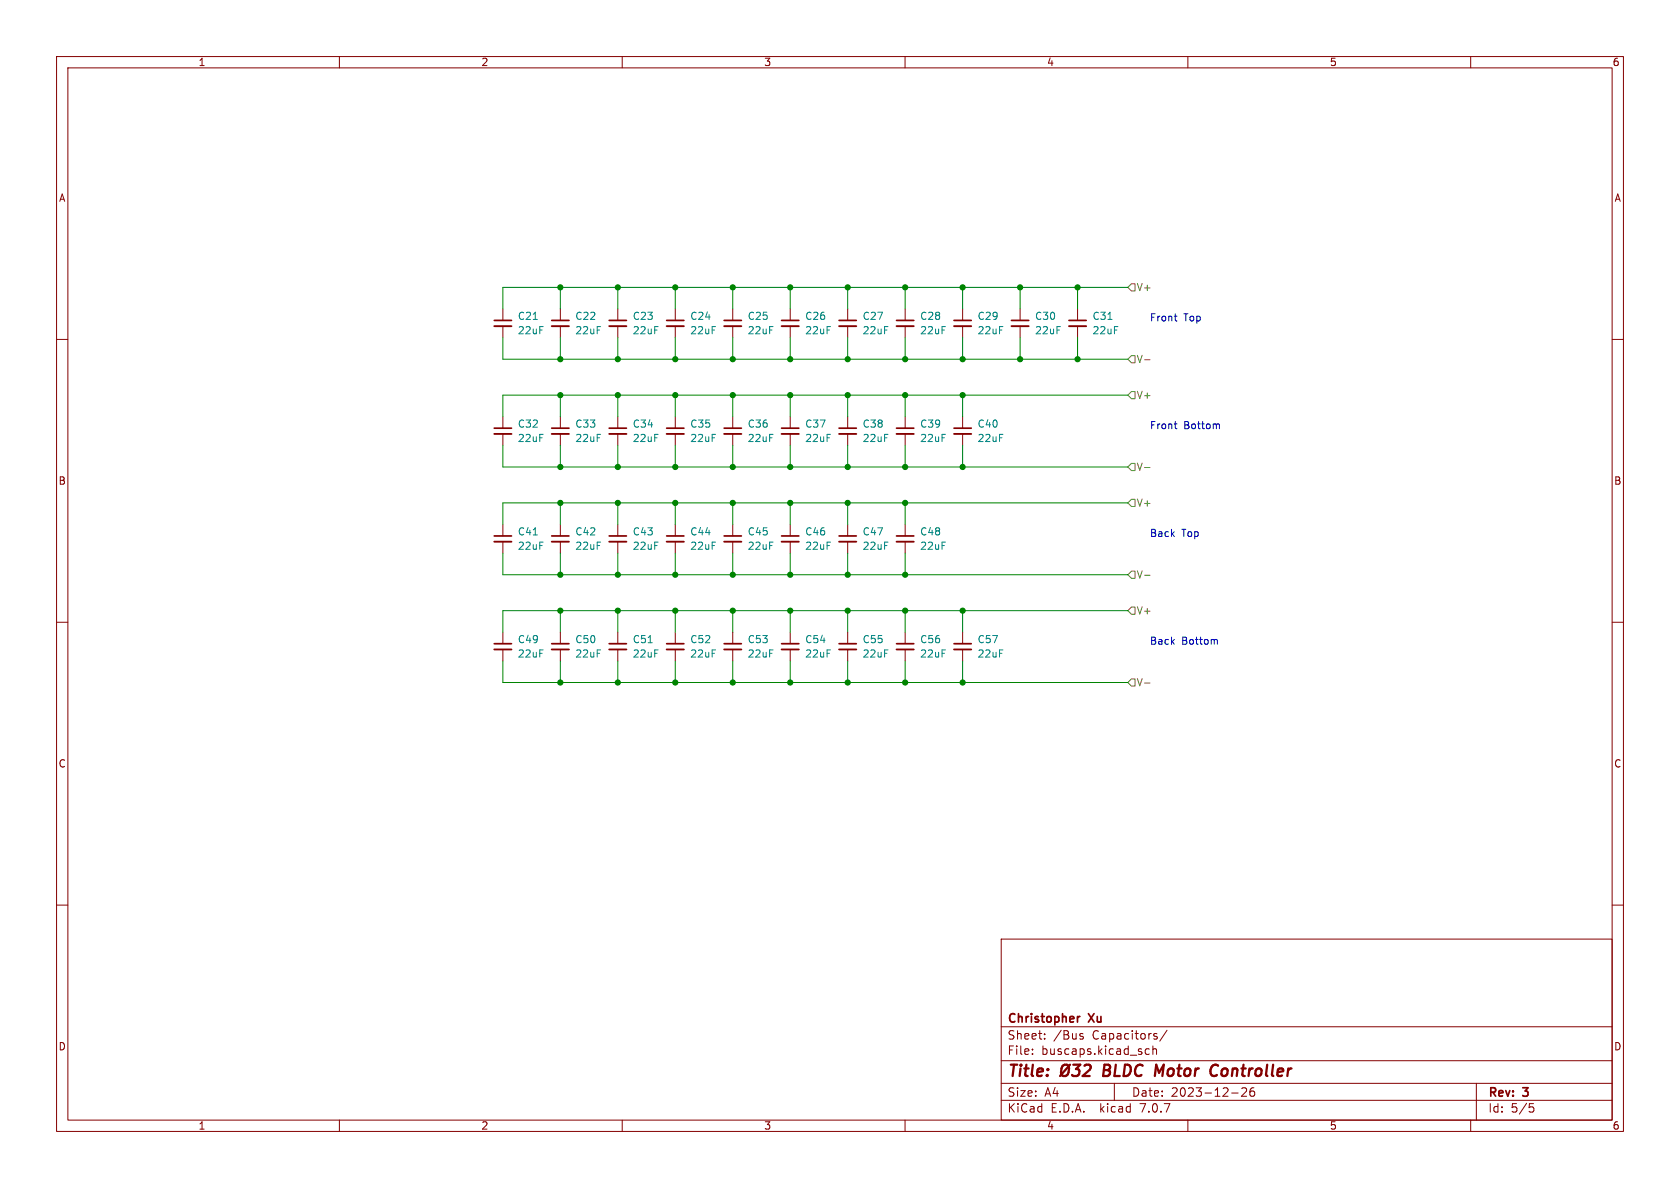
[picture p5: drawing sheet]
<svg xmlns="http://www.w3.org/2000/svg" width="297mm" height="210mm" viewBox="0 0 297 210" stroke-linecap="round" stroke-linejoin="round" font-family="sans-serif">
<g fill="none" stroke="#840000" stroke-width=".18">
<path d="M10 10h277v190h-277zM12 12h273v186h-273zM60 10v2M110 10v2M160 10v2M210 10v2M260 10v2M10 60h2M88.9 54.6v2M88.9 57.7v2M99.1 54.6v2M99.1 57.7v2"/>
<path d="M109.2 54.6v2M109.2 57.7v2M119.4 54.6v2M119.4 57.7v2M129.5 54.6v2M129.5 57.7v2M139.7 54.6v2M139.7 57.7v2M149.9 54.6v2M149.9 57.7v2M160 54.6v2M160 57.7v2"/>
<path d="M170.2 54.6v2M170.2 57.7v2M180.3 54.6v2M180.3 57.7v2M190.5 54.6v2M190.5 57.7v2M285 60h2M88.9 73.7v2M88.9 76.7v2M99.1 73.7v2M99.1 76.7v2M109.2 73.7v2"/>
<path d="M109.2 76.7v2M119.4 73.7v2M119.4 76.7v2M129.5 73.7v2M129.5 76.7v2M139.7 73.7v2M139.7 76.7v2M149.9 73.7v2M149.9 76.7v2M160 73.7v2M160 76.7v2M170.2 73.7v2"/>
<path d="M170.2 76.7v2M88.9 92.7v2M88.9 95.8v2M99.1 92.7v2M99.1 95.8v2M109.2 92.7v2M109.2 95.8v2M119.4 92.7v2M119.4 95.8v2M129.5 92.7v2M129.5 95.8v2M139.7 92.7v2"/>
<path d="M139.7 95.8v2M149.9 92.7v2M149.9 95.8v2M160 92.7v2M160 95.8v2M10 110h2M88.9 111.8v2M88.9 114.8v2M99.1 111.8v2M99.1 114.8v2M109.2 111.8v2M109.2 114.8v2"/>
<path d="M119.4 111.8v2M119.4 114.8v2M129.5 111.8v2M129.5 114.8v2M139.7 111.8v2M139.7 114.8v2M149.9 111.8v2M149.9 114.8v2M160 111.8v2M160 114.8v2M170.2 111.8v2M170.2 114.8v2"/>
<path d="M285 110h2M10 160h2M285 160h2M177 166h108v32h-108zM60 198v2M110 198v2M160 198v2M177 194.5h108M177 191.5h108M177 187.5h108M177 181.5h108M182.5 186.3v.1"/>
<path d="M182.5 185.5v.1M184.7 183.6v.1M184.7 182.8v.1M191 183.1l.3 .1 .2 .2v.2l-.5 .1M191 182.8h.5M197 191.5v3M203.2 185.5l-.5-.1-.2 .3v.4l.1 .2h.6M203.8 185.5l.2-.1 .4 .1 .1 .9M203.8 184.9v1.5M204.4 183.2l.2 .2-.2 .3M204.4 182.7l.1 .1M206.3 182.1l-1.3 2"/>
<path d="M210 198v2M217.7 193.2h1.2M219.5 192.4l.6-.1 .2 .1 .1 .3-.9 1.1h.9M221.7 192.3a.59 .59 0 0 0-.7 .6v.6l.1 .2 .4 .1 .2-.1 .1-.5-.1-.3h-.5l-.2 .3M260 198v2M261 191.5v6.5M270.4 195.1h.7M270.5 195.7h.4l.3 .3-.2 .5-.5 .1"/>
</g>
<path d="M187.8 188.5a.69 .69 0 0 1 1.1 0 1.47 1.47 0 0 1-.6 1.7l-.5-.1a1.5 1.5 0 0 1 0-1.6zM189.2 188.2l-1.8 2M189.7 188.2h1.3l-.8 .8h.3l.3 .2v.2l-.1 .6-.4 .2h-.5l-.3-.2M191.7 188.4l.3-.2h.5a.45 .45 0 0 1 .3 .6l-.1 .3-1.3 1.1h1.2M195.3 188.2l-.3 2h.8M204.4 188.2l.5 1.4 .8-1.4M214.8 188.2l.5 .2M215.1 190l-.4 .2" fill="none" stroke="#840000" stroke-width=".4"/>
<g fill="none" stroke="#840000" stroke-width=".3">
<path d="M87.4 56.6h3M97.5 56.6h3.1M107.7 56.6h3M117.9 56.6h3M128 56.6h3.1M138.2 56.6h3M148.3 56.6h3.1M158.5 56.6h3M168.7 56.6h3M178.8 56.6h3.1M189 56.6h3M87.4 75.7h3"/>
<path d="M97.5 75.7h3.1M107.7 75.7h3M117.9 75.7h3M128 75.7h3.1M138.2 75.7h3M148.3 75.7h3.1M158.5 75.7h3M168.7 75.7h3M87.4 94.7h3M97.5 94.7h3.1M107.7 94.7h3M117.9 94.7h3"/>
<path d="M128 94.7h3.1M138.2 94.7h3M148.3 94.7h3.1M158.5 94.7h3M87.4 113.8h3M97.5 113.8h3.1M107.7 113.8h3M117.9 113.8h3M128 113.8h3.1M138.2 113.8h3M148.3 113.8h3.1M158.5 113.8h3"/>
<path d="M168.7 113.8h3M190.9 179.7l-.3 .1-.1 .2"/>
</g>
<g fill="none" stroke="#840000" stroke-width=".33">
<path d="M87.4 57.7h3M97.5 57.7h3.1M107.7 57.7h3M117.9 57.7h3M128 57.7h3.1M138.2 57.7h3M148.3 57.7h3.1M158.5 57.7h3M168.7 57.7h3M178.8 57.7h3.1M189 57.7h3M87.4 76.7h3"/>
<path d="M97.5 76.7h3.1M107.7 76.7h3M117.9 76.7h3M128 76.7h3.1M138.2 76.7h3M148.3 76.7h3.1M158.5 76.7h3M168.7 76.7h3M87.4 95.8h3M97.5 95.8h3.1M107.7 95.8h3M117.9 95.8h3"/>
<path d="M128 95.8h3.1M138.2 95.8h3M148.3 95.8h3.1M158.5 95.8h3M87.4 114.8h3M97.5 114.8h3.1M107.7 114.8h3M117.9 114.8h3M128 114.8h3.1M138.2 114.8h3M148.3 114.8h3.1M158.5 114.8h3"/>
<path d="M168.7 114.8h3"/>
</g>
<path d="M94.3 56.5h.7M195.9 56.5h.7M94.3 94.6h.7M114.6 113.6h.7" fill="none" stroke="#008484" stroke-width=".18"/>
<path d="M200 50.2h.7v1.2h-.7l-.6-.6zM200 62.9h.7v1.2h-.7l-.6-.6zM200 69.2h.7v1.3h-.7l-.6-.6zM202.3 63.6h1M200 88.3h.7v1.2h-.7l-.6-.6zM200 81.9h.7v1.3h-.7l-.6-.6zM202.3 82.6h1M200 107.3h.7v1.3h-.7l-.6-.6zM200 101h.7v1.2h-.7l-.6-.6zM202.3 101.7h1M200 120h.7v1.3h-.7l-.6-.6zM202.3 120.7h1" fill="none" stroke="#848400" stroke-width=".18"/>
<path d="M207.6 55.9h.5M207.8 56.7h.3M207.6 74.9h.5M207.8 75.7l.3 .1M215.2 74.9l.4 .2v.7M214.9 113l.3 .2v.7" fill="none" stroke="#0000c2" stroke-width=".18"/>
<g fill="none" stroke="#008400" stroke-width=".18">
<path d="M88.9 59.7v3.8h110.5M99.1 50.8v3.8M99.1 59.7v3.8M109.2 50.8v3.8M109.2 59.7v3.8M119.4 50.8v3.8M119.4 59.7v3.8M129.5 50.8v3.8M129.5 59.7v3.8M139.7 50.8v3.8M139.7 59.7v3.8M149.9 50.8v3.8"/>
<path d="M149.9 59.7v3.8M160 50.8v3.8M160 59.7v3.8M170.2 50.8v3.8M170.2 59.7v3.8M180.3 50.8v3.8M180.3 59.7v3.8M190.5 50.8v3.8M190.5 59.7v3.8M199.4 50.8h-110.5v3.8M88.9 78.7v3.9h110.5M99.1 69.9v3.8"/>
<path d="M99.1 78.7v3.9M109.2 69.9v3.8M109.2 78.7v3.9M119.4 69.9v3.8M119.4 78.7v3.9M129.5 69.9v3.8M129.5 78.7v3.9M139.7 69.9v3.8M139.7 78.7v3.9M149.9 69.9v3.8M149.9 78.7v3.9M160 69.9v3.8"/>
<path d="M160 78.7v3.9M170.2 69.9v3.8M170.2 78.7v3.9M199.4 69.9h-110.5v3.8M88.9 97.8v3.8h110.5M99.1 88.9v3.8M99.1 97.8v3.8M109.2 88.9v3.8M109.2 97.8v3.8M119.4 88.9v3.8M119.4 97.8v3.8M129.5 88.9v3.8"/>
<path d="M129.5 97.8v3.8M139.7 88.9v3.8M139.7 97.8v3.8M149.9 88.9v3.8M149.9 97.8v3.8M160 88.9v3.8M160 97.8v3.8M199.4 88.9h-110.5v3.8M88.9 116.8v3.9h110.5M99.1 108v3.8M99.1 116.8v3.9M109.2 108v3.8"/>
<path d="M109.2 116.8v3.9M119.4 108v3.8M119.4 116.8v3.9M129.5 108v3.8M129.5 116.8v3.9M139.7 108v3.8M139.7 116.8v3.9M149.9 108v3.8M149.9 116.8v3.9M160 108v3.8M160 116.8v3.9M170.2 108v3.8"/>
<path d="M170.2 116.8v3.9M199.4 108h-110.5v3.8"/>
</g>
<g fill="#008400" stroke="#008400" stroke-width=".18">
<circle cx="180.3" cy="63.5" r=".46"/>
<circle cx="180.3" cy="50.8" r=".46"/>
<circle cx="149.9" cy="50.8" r=".46"/>
<circle cx="160" cy="50.8" r=".46"/>
<circle cx="139.7" cy="50.8" r=".46"/>
<circle cx="139.7" cy="63.5" r=".46"/>
<circle cx="160" cy="63.5" r=".46"/>
<circle cx="170.2" cy="69.9" r=".46"/>
<circle cx="170.2" cy="50.8" r=".46"/>
<circle cx="99.1" cy="50.8" r=".46"/>
<circle cx="109.2" cy="69.9" r=".46"/>
<circle cx="109.2" cy="63.5" r=".46"/>
<circle cx="119.4" cy="69.9" r=".46"/>
<circle cx="109.2" cy="50.8" r=".46"/>
<circle cx="99.1" cy="69.9" r=".46"/>
<circle cx="99.1" cy="63.5" r=".46"/>
<circle cx="129.5" cy="108" r=".46"/>
<circle cx="119.4" cy="108" r=".46"/>
<circle cx="119.4" cy="101.6" r=".46"/>
<circle cx="129.5" cy="101.6" r=".46"/>
<circle cx="139.7" cy="101.6" r=".46"/>
<circle cx="129.5" cy="120.7" r=".46"/>
<circle cx="119.4" cy="120.7" r=".46"/>
<circle cx="139.7" cy="108" r=".46"/>
<circle cx="170.2" cy="82.6" r=".46"/>
<circle cx="160" cy="82.6" r=".46"/>
<circle cx="160" cy="69.9" r=".46"/>
<circle cx="160" cy="88.9" r=".46"/>
<circle cx="149.9" cy="108" r=".46"/>
<circle cx="149.9" cy="120.7" r=".46"/>
<circle cx="160" cy="108" r=".46"/>
<circle cx="139.7" cy="120.7" r=".46"/>
<circle cx="149.9" cy="101.6" r=".46"/>
<circle cx="160" cy="101.6" r=".46"/>
<circle cx="170.2" cy="108" r=".46"/>
<circle cx="170.2" cy="120.7" r=".46"/>
<circle cx="160" cy="120.7" r=".46"/>
<circle cx="139.7" cy="88.9" r=".46"/>
<circle cx="139.7" cy="82.6" r=".46"/>
<circle cx="109.2" cy="101.6" r=".46"/>
<circle cx="109.2" cy="108" r=".46"/>
<circle cx="99.1" cy="88.9" r=".46"/>
<circle cx="109.2" cy="82.6" r=".46"/>
<circle cx="99.1" cy="82.6" r=".46"/>
<circle cx="99.1" cy="108" r=".46"/>
<circle cx="99.1" cy="101.6" r=".46"/>
<circle cx="99.1" cy="120.7" r=".46"/>
<circle cx="109.2" cy="120.7" r=".46"/>
<circle cx="109.2" cy="88.9" r=".46"/>
<circle cx="119.4" cy="63.5" r=".46"/>
<circle cx="129.5" cy="69.9" r=".46"/>
<circle cx="129.5" cy="63.5" r=".46"/>
<circle cx="119.4" cy="88.9" r=".46"/>
<circle cx="129.5" cy="88.9" r=".46"/>
<circle cx="119.4" cy="82.6" r=".46"/>
<circle cx="119.4" cy="50.8" r=".46"/>
<circle cx="129.5" cy="50.8" r=".46"/>
<circle cx="149.9" cy="63.5" r=".46"/>
<circle cx="149.9" cy="69.9" r=".46"/>
<circle cx="139.7" cy="69.9" r=".46"/>
<circle cx="149.9" cy="82.6" r=".46"/>
<circle cx="149.9" cy="88.9" r=".46"/>
<circle cx="129.5" cy="82.6" r=".46"/>
<circle cx="170.2" cy="63.5" r=".46"/>
<circle cx="190.5" cy="50.8" r=".46"/>
<circle cx="190.5" cy="63.5" r=".46"/>
</g>
<g font-size="2.8" fill="#840000">
<text x="178" y="190.9">Title:</text>
<text x="195.9" y="190.9">BLDC</text>
<text x="205.8" y="190.9">Motor</text>
<text x="216.4" y="190.9">Controller</text>
</g>
<g font-size="2.1" fill="#840000">
<text x="178" y="184">Sheet:</text>
<text x="178" y="181.2">Christopher</text>
<text x="186.2" y="184">/Bus</text>
<text x="192.6" y="181.2">Xu</text>
<text x="193.2" y="184">Capacitors/</text>
<text x="178" y="186.7">File:</text>
<text x="184.1" y="186.7">buscaps.kicad_sch</text>
<text x="178" y="196.9">KiCad</text>
<text x="178" y="194.1">Size:</text>
<text x="184.7" y="194.1">A4</text>
<text x="185.7" y="196.9">E.D.A.</text>
<text x="194.6" y="196.9">kicad</text>
<text x="200" y="194.1">Date:</text>
<text x="201.8" y="196.9">7.0.7</text>
<text x="207" y="194.1">2023-12-26</text>
<text x="263" y="194.3">Rev:</text>
<text x="263" y="196.9">Id:</text>
<text x="267.1" y="196.9">5/5</text>
<text x="269.4" y="194.3">3</text>
</g>
<g font-size="1.8" fill="#840000">
<text x="35" y="11.9">1</text>
<text x="85" y="11.9">2</text>
<text x="135" y="11.9">3</text>
<text x="185" y="11.9">4</text>
<text x="235" y="11.9">5</text>
<text x="285" y="11.9">6</text>
<text x="10.3" y="35.9">A</text>
<text x="285.3" y="35.9">A</text>
<text x="10.3" y="85.9">B</text>
<text x="285.3" y="85.9">B</text>
<text x="10.3" y="135.9">C</text>
<text x="285.3" y="135.9">C</text>
<text x="10.3" y="185.9">D</text>
<text x="285.3" y="185.9">D</text>
<text x="35" y="199.9">1</text>
<text x="85" y="199.9">2</text>
<text x="135" y="199.9">3</text>
<text x="185" y="199.9">4</text>
<text x="235" y="199.9">5</text>
<text x="285" y="199.9">6</text>
</g>
<g font-size="1.8" fill="#848400">
<text x="200.9" y="51.7">V+</text>
<text x="200.9" y="64.4">V-</text>
<text x="200.9" y="70.7">V+</text>
<text x="200.9" y="83.4">V-</text>
<text x="200.9" y="89.8">V+</text>
<text x="200.9" y="102.5">V-</text>
<text x="200.9" y="108.8">V+</text>
<text x="200.9" y="121.5">V-</text>
</g>
<g font-size="1.8" fill="#008484">
<text x="91.4" y="56.7">C21</text>
<text x="91.4" y="59.3">22uF</text>
<text x="101.6" y="56.7">C22</text>
<text x="101.6" y="59.3">22uF</text>
<text x="111.8" y="56.7">C23</text>
<text x="111.8" y="59.3">22uF</text>
<text x="121.9" y="56.7">C24</text>
<text x="121.9" y="59.3">22uF</text>
<text x="132.1" y="56.7">C25</text>
<text x="132.1" y="59.3">22uF</text>
<text x="142.2" y="56.7">C26</text>
<text x="142.2" y="59.3">22uF</text>
<text x="152.4" y="56.7">C27</text>
<text x="152.4" y="59.3">22uF</text>
<text x="162.6" y="56.7">C28</text>
<text x="162.6" y="59.3">22uF</text>
<text x="172.7" y="56.7">C29</text>
<text x="172.7" y="59.3">22uF</text>
<text x="182.9" y="56.7">C30</text>
<text x="182.9" y="59.3">22uF</text>
<text x="193" y="56.7">C31</text>
<text x="193" y="59.3">22uF</text>
<text x="91.4" y="75.8">C32</text>
<text x="101.6" y="75.8">C33</text>
<text x="111.8" y="75.8">C34</text>
<text x="121.9" y="75.8">C35</text>
<text x="132.1" y="75.8">C36</text>
<text x="142.2" y="75.8">C37</text>
<text x="152.4" y="75.8">C38</text>
<text x="162.6" y="75.8">C39</text>
<text x="172.7" y="75.8">C40</text>
<text x="91.4" y="78.3">22uF</text>
<text x="101.6" y="78.3">22uF</text>
<text x="111.8" y="78.3">22uF</text>
<text x="121.9" y="78.3">22uF</text>
<text x="132.1" y="78.3">22uF</text>
<text x="142.2" y="78.3">22uF</text>
<text x="152.4" y="78.3">22uF</text>
<text x="162.6" y="78.3">22uF</text>
<text x="172.7" y="78.3">22uF</text>
<text x="91.4" y="94.8">C41</text>
<text x="101.6" y="94.8">C42</text>
<text x="111.8" y="94.8">C43</text>
<text x="121.9" y="94.8">C44</text>
<text x="132.1" y="94.8">C45</text>
<text x="142.2" y="94.8">C46</text>
<text x="152.4" y="94.8">C47</text>
<text x="162.6" y="94.8">C48</text>
<text x="91.4" y="97.4">22uF</text>
<text x="101.6" y="97.4">22uF</text>
<text x="111.8" y="97.4">22uF</text>
<text x="121.9" y="97.4">22uF</text>
<text x="132.1" y="97.4">22uF</text>
<text x="142.2" y="97.4">22uF</text>
<text x="152.4" y="97.4">22uF</text>
<text x="162.6" y="97.4">22uF</text>
<text x="91.4" y="113.9">C49</text>
<text x="101.6" y="113.9">C50</text>
<text x="111.8" y="113.9">C51</text>
<text x="121.9" y="113.9">C52</text>
<text x="132.1" y="113.9">C53</text>
<text x="142.2" y="113.9">C54</text>
<text x="152.4" y="113.9">C55</text>
<text x="162.6" y="113.9">C56</text>
<text x="172.7" y="113.9">C57</text>
<text x="91.4" y="116.4">22uF</text>
<text x="101.6" y="116.4">22uF</text>
<text x="111.8" y="116.4">22uF</text>
<text x="121.9" y="116.4">22uF</text>
<text x="132.1" y="116.4">22uF</text>
<text x="142.2" y="116.4">22uF</text>
<text x="152.4" y="116.4">22uF</text>
<text x="162.6" y="116.4">22uF</text>
<text x="172.7" y="116.4">22uF</text>
</g>
<g font-size="1.8" fill="#0000c2">
<text x="203.2" y="56.9">Front</text>
<text x="209.3" y="56.9">Top</text>
<text x="203.2" y="76">Front</text>
<text x="209.3" y="76">Bottom</text>
<text x="203.2" y="95">Back</text>
<text x="208.9" y="95">Top</text>
<text x="203.2" y="114.1">Back</text>
<text x="208.9" y="114.1">Bottom</text>
</g>
</svg>
